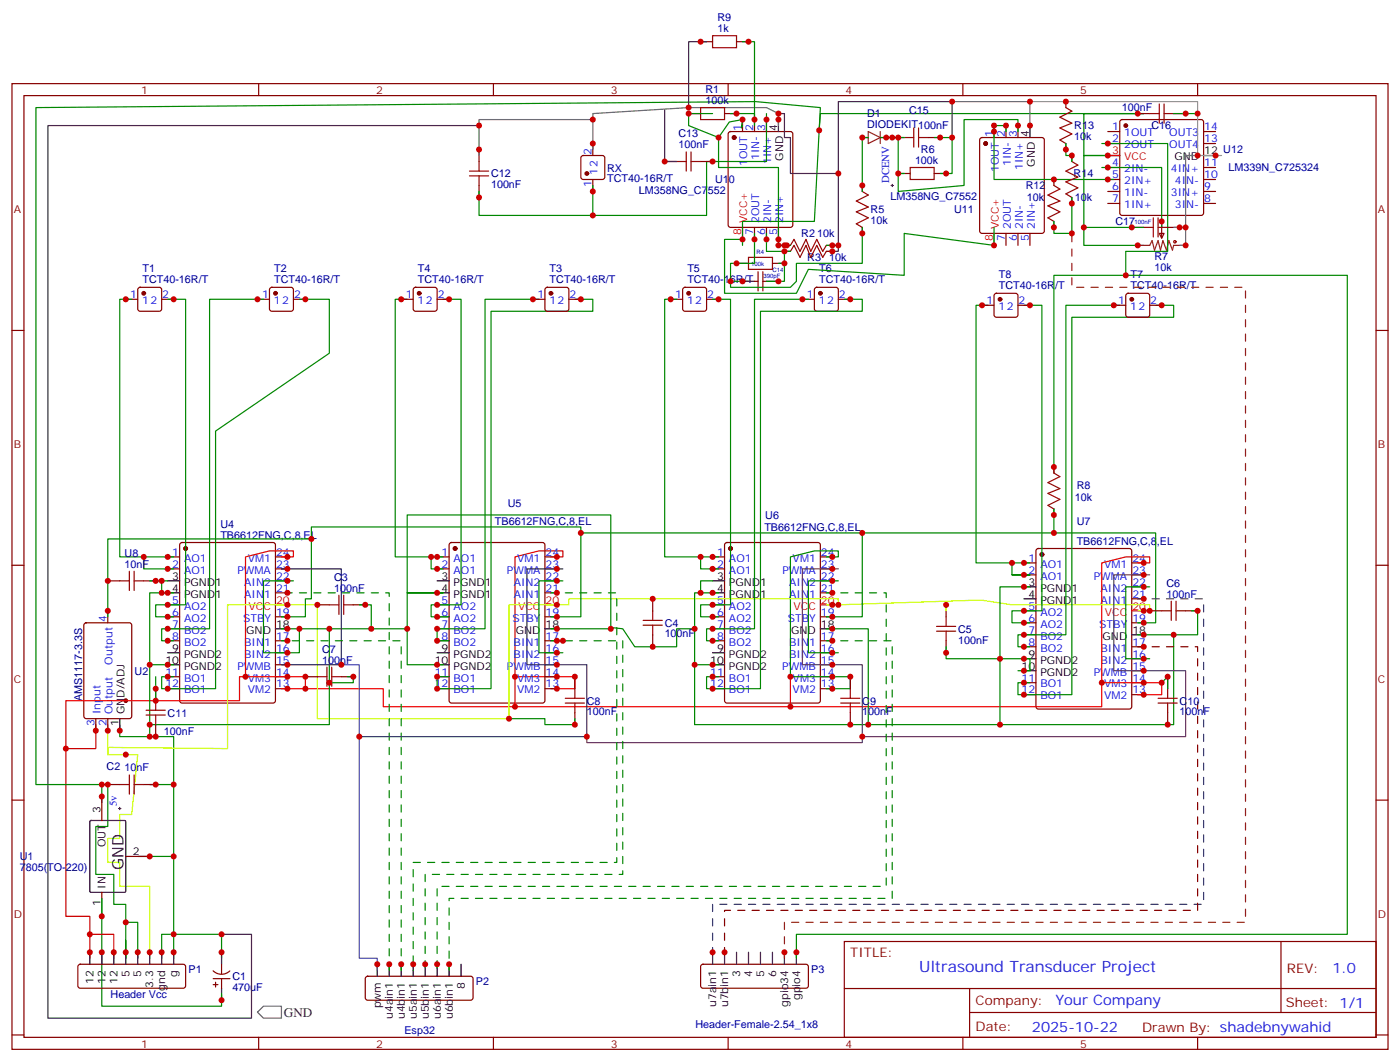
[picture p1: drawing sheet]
<svg xmlns="http://www.w3.org/2000/svg" width="412mm" height="313mm" viewBox="0 0 412 313" stroke-linecap="round" stroke-linejoin="round" font-family="sans-serif">
<g fill="none" stroke="#870000" stroke-width=".35">
<path d="M206.4 12.3h3.5M217 12.3h3.5M3.5 24.6h405.4v284.4h-405.4zM7.1 28.2h398.2v277.2h-398.2zM76.2 24.6v3.6M145.3 24.6v3.6M202.8 33.4h3.6M213.4 33.4h3.6M214.5 24.6v3.6M214.7 38.9l.5-.2h17.6l.7 .5v27.1l-.4 .6-17.9 .1-.7-.5v-27.1zM218.7 35.2v3.5M222.2 35.2v3.5"/>
<path d="M225.8 35.2v3.5M283.6 24.6v3.6M352.8 24.6v3.6M141.1 44v3.6M141.1 54.6v3.5M171.3 46l.5-.2h5.6l.5 .2 .3 .5v5.6l-.3 .5-.5 .2h-5.6l-.5-.2-.2-.5v-5.6zM174.6 42.3v3.5M174.6 52.8v3.6M195.8 47.6h3.5M206.4 47.6h3.5M254 54.6v1.8M217 77.5h3.5"/>
<path d="M222.2 67v3.5M225.8 67v3.5M227.5 77.5h3.6M229.3 67v3.5M231.1 72.2h1.7M231.1 74h1.7M243.4 72.2h1.8M243.4 74h1.8M254 67v1.7M3.5 97.3h3.6M37 88.1h3.6M40.8 84.8l.5-.2h5.6l.5 .2 .2 .5v5.6l-.2 .5-.5 .3h-5.6l-.5-.3-.2-.5v-5.6z"/>
<path d="M47.6 88.1h3.6M75.8 88.1h3.6M79.6 84.8l.5-.2h5.6l.5 .2 .2 .5v5.6l-.2 .5-.5 .3h-5.6l-.5-.3-.2-.5v-5.6zM86.4 88.1h3.6M118.2 88.1h3.5M121.9 84.8l.5-.2h5.7l.5 .2 .2 .5v5.6l-.3 .5-.4 .3h-5.7l-.5-.3-.2-.5v-5.6zM128.8 88.1h3.5M157 88.1h3.5M160.7 84.8l.5-.2h5.7l.5 .2 .2 .5v5.6l-.3 .5-.4 .3h-5.7l-.5-.3-.2-.5v-5.6zM167.6 88.1h3.5M197.6 88.1h3.5M201.3 84.8l.5-.2h5.6l.5 .2 .2 .5v5.6l-.2 .5-.5 .3h-5.6l-.5-.3-.2-.5v-5.6z"/>
<path d="M208.1 88.1h3.6M222.2 82.8h1.1M223.3 80v5.7M224.7 80v5.7M224.7 82.8h1.1M236.4 88.1h3.5M240.1 84.8l.5-.2h5.6l.5 .2 .2 .5v5.6l-.2 .5-.5 .3h-5.6l-.5-.3-.2-.5v-5.6zM246.9 88.1h3.6M289.3 89.9h3.5M293 86.6l.5-.2h5.7l.5 .2 .2 .5v5.6l-.3 .5-.4 .2h-5.7l-.5-.2-.2-.5v-5.6zM299.9 89.9h3.5M328.1 89.9h3.5"/>
<path d="M331.8 86.6l.5-.2h5.7l.5 .2 .2 .5v5.6l-.3 .5-.4 .2h-5.7l-.5-.2-.2-.5v-5.6zM338.7 89.9h3.5M405.3 97.3h3.6M53.2 159.9l.4-.2h26.8l.7 .5v46.1l-.4 .7h-27.1l-.6-.5-.1-46.1zM132.5 159.9l.5-.2h26.8l.7 .5v46.1l-.4 .7h-27.1l-.7-.5v-46.1zM213.7 159.9l.4-.2h26.8l.7 .5 .1 46.1-.5 .7h-27.1l-.6-.5-.1-46.1zM3.5 166.4h3.6M31.7 171h3.6M31.7 179.8v3.6M42.3 171h3.6M49.4 164h3.5M49.4 167.5h3.5"/>
<path d="M49.4 178.1h3.5M81.1 164h3.6M81.1 167.5h3.6M81.1 174.6h3.6M81.1 171h3.6M93.5 178.1h3.5M104.1 178.1h3.5M128.8 164h3.5M128.8 167.5h3.5M128.8 178.1h3.5M160.5 164h3.5M160.5 167.5h3.5"/>
<path d="M160.5 174.6h3.5M160.5 171h3.5M192.3 176.3v3.5M209.9 164h3.5M209.9 167.5h3.5M209.9 178.1h3.5M241.7 164h3.5M241.7 167.5h3.5M241.7 174.6h3.5M241.7 171h3.5M278.7 178.1v3.5M301.6 165.7h3.6"/>
<path d="M301.6 169.3h3.6M301.6 179.8h3.6M305.4 161.7l.5-.2h26.8l.6 .4 .1 46.2-.5 .6-27 .1-.7-.5v-46.1zM333.4 165.7h3.5M333.4 169.3h3.5M333.4 176.3h3.5M333.4 172.8h3.5M338.7 179.8h3.5M349.2 179.8h3.6M405.3 166.4h3.6M24.9 183.6l.5-.2h12.7l.7 .4v27.1l-.5 .6-12.9 .1-.7-.5v-27zM49.4 181.6h3.5"/>
<path d="M49.4 185.1h3.5M49.4 188.7h3.5M49.4 199.2h3.5M81.1 181.6h3.6M81.1 188.7h3.6M81.1 199.2h3.6M81.1 195.7h3.6M81.1 192.2h3.6M90 199.2h3.5M100.5 199.2h3.6M128.8 181.6h3.5M128.8 185.1h3.5"/>
<path d="M128.8 188.7h3.5M128.8 199.2h3.5M160.5 181.6h3.5M160.5 188.7h3.5M160.5 199.2h3.5M160.5 195.7h3.5M160.5 192.2h3.5M169.3 199.2v3.6M192.3 186.9v3.5M209.9 181.6h3.5M209.9 185.1h3.5M209.9 188.7h3.5"/>
<path d="M209.9 199.2h3.5M241.7 181.6h3.5M241.7 188.7h3.5M241.7 199.2h3.5M241.7 195.7h3.5M241.7 192.2h3.5M250.5 199.2v3.6M278.7 188.7v3.5M301.6 183.4h3.6M301.6 186.9h3.6M301.6 190.4h3.6M333.4 183.4h3.5"/>
<path d="M333.4 190.4h3.5M333.4 197.5h3.5M333.4 194h3.5M344 199.2v3.6M28.2 211.6v3.5M31.7 211.6v3.5M45.9 202.8v3.5M45.9 213.4v3.5M49.4 202.8h3.5M81.1 202.8h3.6M128.8 202.8h3.5M160.5 202.8h3.5"/>
<path d="M169.3 209.8v3.6M209.9 202.8h3.5M241.7 202.8h3.5M250.5 209.8v3.6M301.6 201h3.6M301.6 204.5h3.6M333.4 201h3.5M333.4 204.5h3.5M344 209.8v3.6M3.5 235.6h3.6M30 234.5v7.1M31.7 231h3.6"/>
<path d="M42.3 231h3.6M405.3 235.6h3.6M37 252.2h7.1M30 262.7v7.1M248.7 277.2h156.6v28.2h-156.6zM377.3 277.2v20.9M23.2 284.1l.4-.2h30.4l.5 .2 .2 .5v5.7l-.3 .5-.4 .2h-30.4l-.5-.3-.2-.4v-5.7zM62.8 285.8a3.5 3.5 0 0 0 4.9 .1M62.8 288.1h4.9M62.8 289.9h1.4M63.5 289.2v1.4M65.3 283.9v2.8"/>
<path d="M65.3 288.1v2.9M107.8 287.6l.5-.2h30.3l.5 .2 .2 .5v5.7l-.2 .5-.5 .2h-30.3l-.5-.2-.2-.5v-5.7zM206.6 284.1l.5-.2h30.3l.5 .2 .2 .5v5.7l-.2 .5-.5 .2h-30.3l-.5-.3-.2-.4v-5.7zM248.7 291.1h156.5M285.6 298.1h119.6M285.6 291.1v14.1M3.5 304.7h3.6M76.2 305.4v3.6M145.3 305.4v3.6M214.5 305.4v3.6M283.6 305.4v3.6M352.8 305.4v3.6"/>
<path d="M405.3 304.7h3.6"/>
</g>
<g fill="none" stroke="#000" stroke-width=".35">
<path d="M229.3 35.2v3.5M218.7 82.8h3.5M225.8 82.8h3.5M49.4 171h3.5M49.4 174.6h3.5M128.8 171h3.5M128.8 174.6h3.5M209.9 171h3.5M209.9 174.6h3.5M301.6 172.8h3.6M301.6 176.3h3.6M49.4 192.2h3.5"/>
<path d="M49.4 195.7h3.5M81.1 185.1h3.6M128.8 192.2h3.5M128.8 195.7h3.5M160.5 185.1h3.5M209.9 192.2h3.5M209.9 195.7h3.5M241.7 185.1h3.5M301.6 194h3.6M301.6 197.5h3.6M333.4 186.9h3.5M35.3 211.6v3.5"/>
<path d="M26.5 241.8l.3-.2h9.9l.3 .2v20.6l-.1 .3h-10.1l-.3-.1zM26.5 280.4v3.5M30 280.4v3.5M33.5 280.4v3.5M37 280.4v3.5M40.6 280.4v3.5M44.1 280.4v3.5M47.6 280.4v3.5M51.2 280.4v3.5M65.3 280.4v3.5M65.3 291v3.5M111.1 283.9v3.5"/>
<path d="M114.7 283.9v3.5M118.2 283.9v3.5M121.7 283.9v3.5M125.2 283.9v3.5M128.8 283.9v3.5M132.3 283.9v3.5M135.8 283.9v3.5M209.9 280.4v3.5M213.4 280.4v3.5M217 280.4v3.5M220.5 280.4v3.5M224 280.4v3.5"/>
<path d="M227.5 280.4v3.5M231.1 280.4v3.5M234.6 280.4v3.5"/>
</g>
<g fill="#870000" stroke="#870000" stroke-width=".35">
<circle cx="54.7" cy="161.5" r=".53"/>
<circle cx="37" cy="206.3" r=".53"/>
<circle cx="134.1" cy="161.5" r=".53"/>
<circle cx="215.2" cy="161.5" r=".53"/>
<circle cx="306.9" cy="163.3" r=".53"/>
<circle cx="42.3" cy="86.4" r=".53"/>
<circle cx="81.1" cy="86.4" r=".53"/>
<circle cx="162.3" cy="86.4" r=".53"/>
<circle cx="123.5" cy="86.4" r=".53"/>
<circle cx="202.8" cy="86.4" r=".53"/>
<circle cx="241.7" cy="86.4" r=".53"/>
<circle cx="333.4" cy="88.1" r=".53"/>
<circle cx="294.6" cy="88.1" r=".53"/>
<circle cx="172.9" cy="51.1" r=".53"/>
<circle cx="216.3" cy="40.5" r=".53"/>
</g>
<path d="M218.7 67v3.5M81.1 178.1h3.6M82.9 164h3.5v-1.8h-7l-7.1 1.8v35.2h17.7v3.6h-7.1M160.5 178.1h3.5M162.3 164h3.5v-1.8h-7.1l-7 1.8v35.2h17.6v3.6h-7M241.7 178.1h3.5M333.4 179.8h3.5M335.1 165.7h3.6v-1.7h-7.1l-7 1.7v35.3h17.6v3.5h-7.1M72.3 199.2h-1.7v7.1h-51.2v14.1M151.7 199.2v8.9h-38.8v-5.3h-22.9M232.8 199.2v8.9h-81.1M324.6 201v7.1h-91.8" fill="none" stroke="#f00" stroke-width=".35"/>
<path d="M243.4 178.1h3.5v-1.8h-79.3v1.8h-17.7v33.5h-56.4v-33.5h-26.5v42.3l-35.3-.3v2.1h5.3M246.9 178.1l42-1.4 9.2 1.4h40.6v1.7h-3.6M278.7 177v2.8M31.7 213.4v8.8h8.9l-1.8 17.6h-3.5v7.1h-3.6v7h3.6v7.1h8.8v21.2" fill="none" stroke="#cf0" stroke-width=".35"/>
<g fill="none" stroke="#008700" stroke-width=".35">
<path d="M209.9 33.4h-7.1v3.6l8.9 3.5 3.1-4.6 3.9-.7-.3 2.5 .3-.7M215.2 33.4h7v1.8M225.8 33.4v14.2h-17.7v15.8h-33.5M241.3 38.4l.4-5h95.2h-17.6v12.4h10.5h-10.5v26.4h17.6M174.6 54.6v8.8h-33.5v-7M211.7 40.5v8.8h17.6v22.9h2.5M218.7 72.2v-7h21.2l1.8-33.5-19.1-1.8-212 1.8v199.3h19.4M222.2 68.7v8.8h-7v5.3h5.3M225.8 68.7v5.3h7M229.3 72.2h3.5M231.1 74v3.5h-1.8M231.1 77.5v5.3h-5.3"/>
<path d="M243.4 72.2h3.5M254 67v10.5h-19.4v5.3l-1.8 1.8h-17.6v-1.8M38.8 88.1h-3.5v75.9h7M49.4 88.1h5.3v90h-8.8v3.5h5.3M77.6 88.1h-15.9v97h-14.1v3.6h3.6M88.2 88.1h8.8v15.9l-33.5 22.9v75.9h-15.9v-3.6h3.6M119.9 88.1h-3.5v75.9h14.1M130.5 88.1h5.3v90h-8.8v3.5h5.3M158.7 88.1h-15.8v97h-14.1v3.6h3.5M169.3 88.1h5.3v3.6h-30v111.1h-15.8v-3.6h3.5M199.3 88.1h-3.5v75.9h15.9M209.9 88.1h5.3v90h-8.8v3.5h5.3"/>
<path d="M238.1 88.1h-15.9v97h-14.1v3.6h3.6M248.7 88.1h5.3v3.6h-30v111.1h-15.9v-3.6h3.6M291 89.9h-3.5v75.8h15.9M301.6 89.9h5.3v89.9h-8.8v3.6h5.3M329.8 89.9h-15.8v97h-14.1v3.5h3.5M340.4 89.9h5.3v3.5h-30v111.1h-15.8v-3.5h3.5M91.7 158.7v-3.5h79.4v26.4h-8.8M171.1 156.9h82.9v24.7h-10.6M254 156.9h86.4v26.5h-5.3M44.1 171h5.3M47.6 171v3.6M51.2 174.6h-7.1v21.1h7.1"/>
<path d="M51.2 164h-8.9v3.5h8.9M86.4 171h-8.8v21.2h10.6v-7.1M105.8 178.1h3.6v7M127 164v3.5h3.5M165.8 171h-7.1v21.2h7.1M206.4 164v3.5h5.3M209.9 171h-3.5v3.6M211.7 174.6h-7.1v21.1h7.1M243.4 164h3.5v-1.8h-7l-7.1 1.8v35.2h17.7v3.6h-7.1M246.9 171h-8.8v21.2h8.8M298.1 165.7v3.6h5.3h-5.3M303.4 172.8h-8.8v21.2h8.8v3.5h-3.5"/>
<path d="M338.7 172.8h-7.1v21.2h7.1M351 179.8h1.8v7.1h-7.1M31.7 181.6v-22.9h60v17.6h-1.7v5.3h-7.1M45.9 199.2v7.1M82.9 185.1h14.1v28.3h-52.9v-17.7M97 185.1h22.9M102.3 199.2h1.8v1.8h-7.1M162.3 185.1h17.6v-33.5h-60v23h10.6h-10.6v21.1h10.6M164 188.7h1.8M179.9 185.1l.4-.3 3.1 .3 3.6 5.3h12.3v-5.3h5.3M243.4 185.1h12.4v28.3h-51.2v-17.7M278.7 190.4v3.6h15.9v19.4"/>
<path d="M335.1 186.9h10.6v26.5h-89.9M35.3 213.4v3.5h15.9v14.1M44.1 213.4v3.5M149.9 211.6h10.6v1.8h8.8v-1.8M342.2 201l1.8-1.8v3.6M30 236.3v-5.3h1.7v12.3h-3.5v14.2h5.3v8.8h3.5v5.3M44.1 231h7.1v21.2M40.6 252.2h10.6v22.9h-3.6v7.1M30 264.5v31.8h35.3v-3.6M37 276.9v5.3v-10.6h3.6v10.6M51.2 282.2v-7.1h14.1v7.1"/>
</g>
<path d="M28.2 213.4v7h-8.8v49.4h7.1v5.3M26.5 282.2v-7.1h7v7.1" fill="none" stroke="#c00" stroke-width=".35"/>
<g fill="none" stroke="#a10000" stroke-width=".35">
<path d="M209.9 10.5h7.1v3.5h-7.1zM206.4 31.7h7v3.5h-7zM138.3 51.8h5.6M138.3 50.4h5.6M141.1 47.6v2.8M141.1 51.8v2.8M199.3 47.6h2.8M202.1 44.7v5.7M203.6 44.7v5.7M203.6 47.6h2.8M254 56.4l1.8 1-3.6 1.8 3.6 1.8-3.6 1.4 3.6 1.7-3.6 1.8 1.8 1.1M220.5 75.8h7v3.5h-7z"/>
<path d="M232.8 72.2l1.1-1.7 1.8 3.5 1.7-3.5 1.4 3.5 1.8-3.5 1.8 3.5 1-1.8M232.8 74l1.1-1.8 1.8 3.6 1.7-3.6 1.4 3.6 1.8-3.6 1.8 3.6 1-1.8M35.3 171h2.8M38.1 168.2v5.6M39.5 168.2v5.6M39.5 171h2.8M97 178.1h2.8M99.8 175.3v5.6M101.2 178.1h2.9M101.2 175.3v5.6M192.3 179.8v2.9M342.2 179.8h2.8"/>
<path d="M345 177v5.7M346.4 179.8h2.8M346.4 177v5.7M93.5 199.2h2.8M96.3 196.4v5.7M97.7 196.4v5.7M97.7 199.2h2.8M189.4 184.1h5.7M189.4 182.7h5.7M192.3 184.1v2.8M275.9 185.8h5.6M275.9 184.4h5.6"/>
<path d="M278.7 181.6v2.8M278.7 185.8v2.9M43 210.5h5.7M43 209.1h5.7M45.9 206.3v2.8M45.9 210.5v2.9M166.5 207h5.7M166.5 205.6h5.7M169.3 202.8v2.8M169.3 207v2.8M247.6 207h5.7M247.6 205.6h5.7"/>
<path d="M250.5 202.8v2.8M250.5 207v2.8M341.1 207h5.7M341.1 205.6h5.7M344 202.8v2.8M344 207v2.8M35.3 231h2.8M38.1 228.2v5.6M39.5 228.2v5.6M39.5 231h2.8"/>
</g>
<path d="M34.9 238.1h.7M35.3 237.7v.7" fill="none" stroke="#000" stroke-width=".29"/>
<path d="M82.9 167.5h17.6v28.2h-17.6" fill="none" stroke="#306" stroke-width=".35"/>
<path d="M100.5 195.7h5.3v86.5h5.3v3.5" fill="none" stroke="#639" stroke-width=".35"/>
<path d="M162.3 174.6h19.4v79.3h-60v31.8M243.4 174.6h17.7v86.4h-132.3v24.7M162.3 188.7h21.1v68.8h-58.2v28.2M243.4 188.7h19.4v75.8h-130.5v21.2M114.7 285.7v-111.1h-31.8M118.2 285.7v-97h-35.3" fill="none" stroke="#008700" stroke-width=".35" stroke-dasharray="2.1 2.1"/>
<path d="M165.8 167.5h-10.6v28.2h17.7v21.2h-67.1" fill="none" stroke="#336" stroke-width=".35"/>
<path d="M246.9 167.5h-10.5v28.2h17.6v23h-81.1v-1.8M338.7 169.3h-10.6v28.2h21.1v19.4h-95.2" fill="none" stroke="#636" stroke-width=".35"/>
<path d="M335.1 176.3h19.4v90h-144.6v15.9" fill="none" stroke="#336" stroke-width=".35" stroke-dasharray="2.1 2.1"/>
<path d="M335.1 190.4h17.7v77.6h-139.4v14.2" fill="none" stroke="#600" stroke-width=".35" stroke-dasharray="2.1 2.1"/>
<path d="M174.6 35.2v-1.8l28.2-1.7h23l3.5 1.7v3.6M174.6 44v-8.8h-33.5v10.6" fill="none" stroke="#666" stroke-width=".35"/>
<path d="M141.1 37h-127v262.8h60v-24.7h-8.8M229.3 33.4h1.8v7.1h1.7v10.6h14.1v22.9h-3.5" fill="none" stroke="#333" stroke-width=".35"/>
<path d="M255.8 38.7l3.5 1.8-3.5 1.8zM259.3 38.7v3.6M254 40.5h1.8M259.3 40.5h1.8" fill="none" stroke="#8c2424" stroke-width=".35"/>
<g fill="#8c2424">
<circle cx="254" cy="40.5" r=".18"/>
<circle cx="261.1" cy="40.5" r=".18"/>
</g>
<g fill="none" stroke="#008700" stroke-width=".35">
<path d="M218.7 12.3h3.5v24.7M292.8 38.7v-1.7h3.5v1.7M292.8 37v15.8h35.3M299.9 38.7v-3.5h-15.9v19.4l-19.4 1.8v-5.3M345.7 33.4h7.1M255.8 40.5h-1.8v15.9M259.3 40.5h7M264.6 40.5v10.6h1.7M275.2 40.5h5.3v10.6h-3.6M314 42.3v3.5h1.7v1.8M315.7 58.1v10.6h-5.3v-3.5M324.6 49.3h17.6v17.7"/>
<path d="M324.6 42.3h19.4v31.7h-12.4v7.1h-21.2v58.2M292.8 67v5.2l-26.5-3.5v12.4l-28.2-1.8-3.5 7.1h-21.2v-15.9h5.3M319.3 67h17.6M331.6 81.1h65.3v194h-162.3v7.1M310.4 149.9v7"/>
</g>
<g fill="none" stroke="#a10000" stroke-width=".35">
<path d="M269.2 37.7v5.6M270.6 37.7v5.6M314 31.7l1.7 1-3.5 1.8 3.5 1.8-3.5 1.4 3.5 1.7-3.5 1.8 1.8 1.1M338.7 33.4h2.8M341.5 30.6v5.7M342.9 33.4h2.8M342.9 30.6v5.7M266.3 40.5h2.9M268.1 49.3h7.1v3.5h-7.1zM270.6 40.5h2.8M310.4 54.6l1.8 1.1-3.5 1.7 3.5 1.8-3.5 1.4 3.5 1.8-3.5 1.7 1.7 1.1M315.7 47.6l1.8 1-3.5 1.8 3.5 1.7-3.5 1.5 3.5 1.7-3.5 1.8 1.7 1"/>
<path d="M336.9 67h2.8M339.7 64.1v5.7M341.1 67h2.9M341.1 64.1v5.7M310.4 139.3l1.8 1-3.5 1.8 3.5 1.8-3.5 1.4 3.5 1.7-3.5 1.8 1.7 1.1"/>
<circle cx="346.1" cy="71.2" r=".35"/>
</g>
<g fill="none" stroke="#870000" stroke-width=".35">
<path d="M292.8 37v3.5M296.3 37v3.5M299.9 37v3.5M314 29.9v1.8M326.3 38.7h3.5M330.1 35.4l.5-.2h23.2l.5 .2 .2 .5v26.8l-.2 .5-.5 .2h-23.2l-.5-.2-.3-.5v-26.8zM335.1 33.4h3.6M345.7 33.4h3.5M354.5 38.7h3.6M262.8 40.5h3.5M264.6 51.1h3.5M273.4 40.5h3.5"/>
<path d="M275.2 51.1h3.5M288.8 40.7l.5-.2h17.6l.7 .4v27.1l-.4 .7h-17.9l-.7-.4v-27.1zM310.4 52.8v1.8M314 42.3v1.7M315.7 45.8v1.8M315.7 58.1v1.8M326.3 42.3h3.5M326.3 49.3h3.5M326.3 52.8h3.5M326.3 56.4h3.5M326.3 59.9h3.5M354.5 42.3h3.6"/>
<path d="M354.5 49.3h3.6M354.5 52.8h3.6M354.5 56.4h3.6M354.5 59.9h3.6M296.3 68.7v3.5M299.9 68.7v3.5M303.4 68.7v3.5M310.4 65.2v1.8M333.4 67h3.5M341.5 68.7h1.4l-.7 1.4zM342.2 65.2v4.9M344 67h3.5"/>
<path d="M310.4 137.5v1.8M310.4 149.9v1.7"/>
</g>
<path d="M208.1 12.3h-5.3v19.4M195.8 32.4v15.2h3.5M280.5 40.5v-10.6h-33.6v21.2" fill="none" stroke="#333" stroke-width=".35"/>
<path d="M262.5 54.6h.7M262.8 54.3v.7" fill="none" stroke="#000" stroke-width=".29"/>
<g fill="#870000" stroke="#870000" stroke-width=".35">
<circle cx="290.3" cy="42.3" r=".53"/>
<circle cx="331.6" cy="37" r=".53"/>
</g>
<path d="M303.4 37v3.5M354.5 45.8h3.6" fill="none" stroke="#000" stroke-width=".35"/>
<path d="M326.3 45.8h3.5M292.8 68.7v3.5" fill="none" stroke="#f00" stroke-width=".35"/>
<path d="M280.5 29.9h22.9v8.8M352.8 45.8h-3.6v26.4h-1.7M345.7 67h3.5M77.6 296.3h5.3v3.5h-5.3l-1.8-1.8z" fill="none" stroke="#666" stroke-width=".35"/>
<path d="M303.4 29.9h49.4v15.9h7" fill="none" stroke="#999" stroke-width=".35"/>
<path d="M335.1 72.2h3.6l.7-1.4 .7 2.9 1-2.9 .7 2.9 .7-2.9 1.1 2.9 .7-2.9 1.1 2.9 .3-1.5h3.5" fill="none" stroke="#8c2424" stroke-width=".35"/>
<path d="M231.1 282.2v-10.6h135.8v-187h-51.2v-15.9" fill="none" stroke="#930" stroke-width=".35" stroke-dasharray="2.1 2.1"/>
<g fill="#c00">
<circle cx="44.1" cy="280.4" r=".88"/>
<circle cx="31.8" cy="215.1" r=".88"/>
<circle cx="35.3" cy="215.1" r=".88"/>
<circle cx="51.2" cy="231" r=".88"/>
<circle cx="28.2" cy="215.1" r=".88"/>
<circle cx="26.5" cy="275.1" r=".88"/>
<circle cx="45.9" cy="231" r=".88"/>
<circle cx="51.2" cy="252.2" r=".88"/>
<circle cx="31.8" cy="231" r=".88"/>
<circle cx="30" cy="234.5" r=".88"/>
<circle cx="37" cy="271.6" r=".88"/>
<circle cx="37" cy="280.4" r=".88"/>
<circle cx="40.6" cy="280.4" r=".88"/>
<circle cx="44.1" cy="252.2" r=".88"/>
<circle cx="30" cy="269.8" r=".88"/>
<circle cx="47.6" cy="280.4" r=".88"/>
<circle cx="51.2" cy="275.1" r=".88"/>
<circle cx="65.3" cy="294.5" r=".88"/>
<circle cx="65.3" cy="280.4" r=".88"/>
<circle cx="51.2" cy="280.4" r=".88"/>
<circle cx="30" cy="280.4" r=".88"/>
<circle cx="26.5" cy="280.4" r=".88"/>
<circle cx="33.5" cy="280.4" r=".88"/>
<circle cx="19.4" cy="220.4" r=".88"/>
<circle cx="72.3" cy="199.2" r=".88"/>
<circle cx="164" cy="202.8" r=".88"/>
<circle cx="164" cy="164" r=".88"/>
<circle cx="164" cy="199.2" r=".88"/>
<circle cx="245.2" cy="199.2" r=".88"/>
<circle cx="245.2" cy="164" r=".88"/>
<circle cx="245.2" cy="202.8" r=".88"/>
<circle cx="336.9" cy="201" r=".88"/>
<circle cx="336.9" cy="165.7" r=".88"/>
<circle cx="336.9" cy="204.5" r=".88"/>
<circle cx="90" cy="202.8" r=".88"/>
<circle cx="151.7" cy="199.2" r=".88"/>
<circle cx="232.8" cy="199.2" r=".88"/>
<circle cx="151.7" cy="208.1" r=".88"/>
<circle cx="324.6" cy="201" r=".88"/>
<circle cx="232.8" cy="208.1" r=".88"/>
<circle cx="37" cy="222.2" r=".88"/>
<circle cx="164" cy="178.1" r=".88"/>
<circle cx="245.2" cy="178.1" r=".88"/>
<circle cx="246.9" cy="178.1" r=".88"/>
<circle cx="336.9" cy="179.8" r=".88"/>
<circle cx="84.7" cy="164" r=".88"/>
<circle cx="84.7" cy="178.1" r=".88"/>
<circle cx="84.7" cy="199.2" r=".88"/>
<circle cx="84.7" cy="202.8" r=".88"/>
<circle cx="84.7" cy="181.6" r=".88"/>
<circle cx="31.8" cy="179.8" r=".88"/>
<circle cx="91.7" cy="158.7" r=".88"/>
<circle cx="164" cy="181.6" r=".88"/>
<circle cx="171.1" cy="156.9" r=".88"/>
<circle cx="245.2" cy="181.6" r=".88"/>
<circle cx="254" cy="156.9" r=".88"/>
<circle cx="336.9" cy="183.4" r=".88"/>
<circle cx="128.8" cy="174.6" r=".88"/>
<circle cx="128.8" cy="195.7" r=".88"/>
<circle cx="209.9" cy="174.6" r=".88"/>
<circle cx="209.9" cy="195.7" r=".88"/>
<circle cx="204.6" cy="195.7" r=".88"/>
<circle cx="245.2" cy="185.1" r=".88"/>
<circle cx="49.4" cy="195.7" r=".88"/>
<circle cx="49.4" cy="174.6" r=".88"/>
<circle cx="44.1" cy="195.7" r=".88"/>
<circle cx="84.7" cy="185.1" r=".88"/>
<circle cx="44.1" cy="216.9" r=".88"/>
<circle cx="44.1" cy="213.4" r=".88"/>
<circle cx="119.9" cy="185.1" r=".88"/>
<circle cx="97" cy="185.1" r=".88"/>
<circle cx="164" cy="185.1" r=".88"/>
<circle cx="179.9" cy="185.1" r=".88"/>
<circle cx="204.6" cy="185.1" r=".88"/>
<circle cx="255.8" cy="213.4" r=".88"/>
<circle cx="336.9" cy="186.9" r=".88"/>
<circle cx="301.6" cy="194" r=".88"/>
<circle cx="301.6" cy="172.8" r=".88"/>
<circle cx="294.6" cy="213.4" r=".88"/>
<circle cx="294.6" cy="194" r=".88"/>
<circle cx="301.6" cy="197.5" r=".88"/>
<circle cx="84.7" cy="195.7" r=".88"/>
<circle cx="84.7" cy="167.5" r=".88"/>
<circle cx="100.5" cy="195.7" r=".88"/>
<circle cx="111.1" cy="283.9" r=".88"/>
<circle cx="88.2" cy="185.1" r=".88"/>
<circle cx="84.7" cy="171" r=".88"/>
<circle cx="84.7" cy="192.2" r=".88"/>
<circle cx="164" cy="192.2" r=".88"/>
<circle cx="245.2" cy="192.2" r=".88"/>
<circle cx="245.2" cy="171" r=".88"/>
<circle cx="336.9" cy="194" r=".88"/>
<circle cx="336.9" cy="172.8" r=".88"/>
<circle cx="114.7" cy="283.9" r=".88"/>
<circle cx="84.7" cy="174.6" r=".88"/>
<circle cx="118.2" cy="283.9" r=".88"/>
<circle cx="84.7" cy="188.7" r=".88"/>
<circle cx="49.4" cy="164" r=".88"/>
<circle cx="49.4" cy="167.5" r=".88"/>
<circle cx="42.3" cy="164" r=".88"/>
<circle cx="49.4" cy="181.6" r=".88"/>
<circle cx="49.4" cy="178.1" r=".88"/>
<circle cx="49.4" cy="185.1" r=".88"/>
<circle cx="49.4" cy="188.7" r=".88"/>
<circle cx="75.8" cy="88.1" r=".88"/>
<circle cx="49.4" cy="199.2" r=".88"/>
<circle cx="49.4" cy="202.8" r=".88"/>
<circle cx="90" cy="88.1" r=".88"/>
<circle cx="171.1" cy="88.1" r=".88"/>
<circle cx="157" cy="88.1" r=".88"/>
<circle cx="132.3" cy="88.1" r=".88"/>
<circle cx="118.2" cy="88.1" r=".88"/>
<circle cx="128.8" cy="199.2" r=".88"/>
<circle cx="128.8" cy="202.8" r=".88"/>
<circle cx="128.8" cy="185.1" r=".88"/>
<circle cx="128.8" cy="188.7" r=".88"/>
<circle cx="128.8" cy="178.1" r=".88"/>
<circle cx="128.8" cy="181.6" r=".88"/>
<circle cx="128.8" cy="164" r=".88"/>
<circle cx="127" cy="164" r=".88"/>
<circle cx="128.8" cy="167.5" r=".88"/>
<circle cx="197.6" cy="88.1" r=".88"/>
<circle cx="211.7" cy="88.1" r=".88"/>
<circle cx="236.4" cy="88.1" r=".88"/>
<circle cx="250.5" cy="88.1" r=".88"/>
<circle cx="209.9" cy="178.1" r=".88"/>
<circle cx="209.9" cy="181.6" r=".88"/>
<circle cx="209.9" cy="185.1" r=".88"/>
<circle cx="209.9" cy="188.7" r=".88"/>
<circle cx="209.9" cy="199.2" r=".88"/>
<circle cx="209.9" cy="202.8" r=".88"/>
<circle cx="209.9" cy="164" r=".88"/>
<circle cx="206.4" cy="164" r=".88"/>
<circle cx="209.9" cy="167.5" r=".88"/>
<circle cx="206.4" cy="174.6" r=".88"/>
<circle cx="342.2" cy="89.9" r=".88"/>
<circle cx="328.1" cy="89.9" r=".88"/>
<circle cx="303.4" cy="89.9" r=".88"/>
<circle cx="289.3" cy="89.9" r=".88"/>
<circle cx="301.6" cy="201" r=".88"/>
<circle cx="301.6" cy="204.5" r=".88"/>
<circle cx="301.6" cy="186.9" r=".88"/>
<circle cx="301.6" cy="190.4" r=".88"/>
<circle cx="301.6" cy="179.8" r=".88"/>
<circle cx="301.6" cy="183.4" r=".88"/>
<circle cx="301.6" cy="165.7" r=".88"/>
<circle cx="298.1" cy="165.7" r=".88"/>
<circle cx="301.6" cy="169.3" r=".88"/>
<circle cx="164" cy="167.5" r=".88"/>
<circle cx="164" cy="195.7" r=".88"/>
<circle cx="245.2" cy="195.7" r=".88"/>
<circle cx="245.2" cy="167.5" r=".88"/>
<circle cx="336.9" cy="197.5" r=".88"/>
<circle cx="336.9" cy="169.3" r=".88"/>
<circle cx="105.8" cy="216.9" r=".88"/>
<circle cx="172.9" cy="216.9" r=".88"/>
<circle cx="254" cy="216.9" r=".88"/>
<circle cx="164" cy="171" r=".88"/>
<circle cx="121.7" cy="283.9" r=".88"/>
<circle cx="164" cy="174.6" r=".88"/>
<circle cx="164" cy="188.7" r=".88"/>
<circle cx="165.8" cy="188.7" r=".88"/>
<circle cx="125.2" cy="283.9" r=".88"/>
<circle cx="128.8" cy="283.9" r=".88"/>
<circle cx="245.2" cy="174.6" r=".88"/>
<circle cx="132.3" cy="283.9" r=".88"/>
<circle cx="245.2" cy="188.7" r=".88"/>
<circle cx="209.9" cy="280.4" r=".88"/>
<circle cx="336.9" cy="176.3" r=".88"/>
<circle cx="213.4" cy="280.4" r=".88"/>
<circle cx="336.9" cy="190.4" r=".88"/>
<circle cx="93.5" cy="178.1" r=".88"/>
<circle cx="109.4" cy="185.1" r=".88"/>
<circle cx="107.6" cy="178.1" r=".88"/>
<circle cx="192.3" cy="176.3" r=".88"/>
<circle cx="192.3" cy="190.4" r=".88"/>
<circle cx="278.7" cy="192.2" r=".88"/>
<circle cx="338.7" cy="179.8" r=".88"/>
<circle cx="345.7" cy="186.9" r=".88"/>
<circle cx="352.8" cy="179.8" r=".88"/>
<circle cx="90" cy="199.2" r=".88"/>
<circle cx="97" cy="201" r=".88"/>
<circle cx="104.1" cy="199.2" r=".88"/>
<circle cx="169.3" cy="199.2" r=".88"/>
<circle cx="149.9" cy="211.6" r=".88"/>
<circle cx="169.3" cy="213.4" r=".88"/>
<circle cx="250.5" cy="213.4" r=".88"/>
<circle cx="250.5" cy="199.2" r=".88"/>
<circle cx="342.2" cy="201" r=".88"/>
<circle cx="344" cy="213.4" r=".88"/>
<circle cx="344" cy="199.2" r=".88"/>
<circle cx="31.8" cy="171" r=".88"/>
<circle cx="45.9" cy="171" r=".88"/>
<circle cx="47.6" cy="174.6" r=".88"/>
<circle cx="47.6" cy="171" r=".88"/>
<circle cx="45.9" cy="216.9" r=".88"/>
<circle cx="45.9" cy="206.3" r=".88"/>
<circle cx="45.9" cy="202.8" r=".88"/>
<circle cx="51.2" cy="88.1" r=".88"/>
<circle cx="37" cy="88.1" r=".88"/>
<circle cx="174.6" cy="42.3" r=".88"/>
<circle cx="141.1" cy="44" r=".88"/>
<circle cx="174.6" cy="56.4" r=".88"/>
<circle cx="141.1" cy="58.1" r=".88"/>
<circle cx="65.3" cy="275.1" r=".88"/>
<circle cx="141.1" cy="37" r=".88"/>
<circle cx="174.6" cy="35.2" r=".88"/>
<circle cx="30" cy="231" r=".88"/>
<circle cx="174.6" cy="63.4" r=".88"/>
<circle cx="218.7" cy="70.5" r=".88"/>
<circle cx="229.3" cy="35.2" r=".88"/>
<circle cx="222.3" cy="35.2" r=".88"/>
<circle cx="202.8" cy="33.4" r=".88"/>
<circle cx="217" cy="33.4" r=".88"/>
<circle cx="218.7" cy="35.2" r=".88"/>
<circle cx="229.3" cy="33.4" r=".88"/>
<circle cx="246.9" cy="72.2" r=".88"/>
<circle cx="245.2" cy="72.2" r=".88"/>
<circle cx="231.1" cy="72.2" r=".88"/>
<circle cx="229.3" cy="70.5" r=".88"/>
<circle cx="229.3" cy="72.2" r=".88"/>
<circle cx="211.7" cy="40.5" r=".88"/>
<circle cx="231.8" cy="72.2" r=".88"/>
<circle cx="245.2" cy="74" r=".88"/>
<circle cx="225.8" cy="70.5" r=".88"/>
<circle cx="231.1" cy="74" r=".88"/>
<circle cx="231.1" cy="77.5" r=".88"/>
<circle cx="222.3" cy="70.5" r=".88"/>
<circle cx="217" cy="77.5" r=".88"/>
<circle cx="229.3" cy="82.8" r=".88"/>
<circle cx="218.7" cy="82.8" r=".88"/>
<circle cx="215.2" cy="82.8" r=".88"/>
<circle cx="254" cy="68.7" r=".88"/>
<circle cx="254" cy="54.6" r=".88"/>
<circle cx="254" cy="40.5" r=".88"/>
<circle cx="261.1" cy="40.5" r=".88"/>
<circle cx="262.8" cy="40.5" r=".88"/>
<circle cx="264.6" cy="40.5" r=".88"/>
<circle cx="264.6" cy="51.1" r=".88"/>
<circle cx="278.7" cy="51.1" r=".88"/>
<circle cx="276.9" cy="40.5" r=".88"/>
<circle cx="246.9" cy="51.1" r=".88"/>
<circle cx="280.5" cy="40.5" r=".88"/>
<circle cx="280.5" cy="29.9" r=".88"/>
<circle cx="303.4" cy="29.9" r=".88"/>
<circle cx="335.1" cy="33.4" r=".88"/>
<circle cx="352.8" cy="33.4" r=".88"/>
<circle cx="349.3" cy="33.4" r=".88"/>
<circle cx="292.8" cy="72.2" r=".88"/>
<circle cx="296.3" cy="37" r=".88"/>
<circle cx="292.8" cy="37" r=".88"/>
<circle cx="303.4" cy="37" r=".88"/>
<circle cx="299.9" cy="37" r=".88"/>
<circle cx="292.8" cy="38.7" r=".88"/>
<circle cx="342.2" cy="65.2" r=".88"/>
<circle cx="335.1" cy="72.2" r=".88"/>
<circle cx="352.8" cy="45.8" r=".88"/>
<circle cx="349.3" cy="72.2" r=".88"/>
<circle cx="358.1" cy="45.8" r=".88"/>
<circle cx="326.3" cy="52.8" r=".88"/>
<circle cx="326.3" cy="49.3" r=".88"/>
<circle cx="326.3" cy="45.8" r=".88"/>
<circle cx="326.3" cy="42.3" r=".88"/>
<circle cx="310.4" cy="156.9" r=".88"/>
<circle cx="310.4" cy="151.6" r=".88"/>
<circle cx="310.4" cy="137.5" r=".88"/>
<circle cx="331.6" cy="81.1" r=".88"/>
<circle cx="234.6" cy="280.4" r=".88"/>
<circle cx="310.4" cy="52.8" r=".88"/>
<circle cx="314" cy="29.9" r=".88"/>
<circle cx="314" cy="44" r=".88"/>
<circle cx="315.7" cy="45.8" r=".88"/>
<circle cx="310.4" cy="67" r=".88"/>
<circle cx="315.7" cy="59.9" r=".88"/>
<circle cx="315.7" cy="68.7" r=".88"/>
<circle cx="231.1" cy="280.4" r=".88"/>
<circle cx="225.8" cy="35.2" r=".88"/>
<circle cx="209.9" cy="47.6" r=".88"/>
<circle cx="195.8" cy="47.6" r=".88"/>
<circle cx="220.5" cy="12.3" r=".88"/>
<circle cx="202.8" cy="31.7" r=".88"/>
<circle cx="206.4" cy="12.3" r=".88"/>
<circle cx="241.3" cy="38.4" r=".88"/>
<circle cx="278.7" cy="178.1" r=".88"/>
<circle cx="349.3" cy="67" r=".88"/>
<circle cx="347.5" cy="67" r=".88"/>
<circle cx="319.3" cy="67" r=".88"/>
<circle cx="333.4" cy="67" r=".88"/>
</g>
<text font-size="4.6" x="36.3" y="256" transform="rotate(-90 36.3 256)">GND</text>
<text font-size="4.6" fill="#00f" x="270.8" y="286.2">Ultrasound Transducer Project</text>
<g font-size="4.2" fill="#00f">
<text x="392.5" y="286.5">1.0</text>
<text x="310.9" y="296">Your Company</text>
<text x="304" y="303.8">2025-10-22</text>
</g>
<g font-size="3.9" fill="#800">
<text x="250.5" y="281.8">TITLE:</text>
<text x="379.1" y="286.5">REV:</text>
<text x="287.4" y="296">Company:</text>
<text x="378.7" y="296.6">Sheet: 1/1</text>
<text x="287.4" y="303.7">Date:</text>
<text x="336.4" y="303.8">Drawn By: shadebnywahid</text>
</g>
<text font-size="3.9" fill="#333" x="83.6" y="299.3">GND</text>
<g font-size="3.2" fill="#000080">
<text x="211.3" y="9.5">1k</text>
<text x="211.3" y="6.3">R9</text>
<text x="207.8" y="27.5">R1</text>
<text x="207.8" y="30.6">100k</text>
<text x="255.4" y="34.5">D1</text>
<text x="267.8" y="33.4">C15</text>
<text x="330.5" y="32.8">100nF</text>
<text x="199.8" y="40.5">C13</text>
<text x="255.4" y="37.7">DIODEKIT100nF</text>
<text x="316.4" y="41.3">10k</text>
<text x="316.4" y="38.1">R13</text>
<text x="339.2" y="38.1">C16</text>
<text x="199.8" y="43.7">100nF</text>
<text x="271.3" y="45.2">R6</text>
<text x="144.6" y="52.2">C12</text>
<text x="178.9" y="53.6">TCT40-16R/T</text>
<text x="178.9" y="50.6">RX</text>
<text x="210.6" y="54">U10</text>
<text x="269.5" y="48.3">100k</text>
<text x="316.2" y="52.2">R14</text>
<text x="361.9" y="50.5">LM339N_C725324</text>
<text x="144.6" y="55.4">100nF</text>
<text x="188.2" y="57.1">LM358NG_C7552</text>
<text x="262.3" y="58.9">LM358NG_C7552</text>
<text x="302.1" y="55.8">R12</text>
<text x="302.5" y="59.3">10k</text>
<text x="316.6" y="59.3">10k</text>
<text x="256.5" y="66">10k</text>
<text x="256.5" y="62.8">R5</text>
<text x="281.1" y="62.8">U11</text>
<text x="236" y="69.9">R2</text>
<text x="240.8" y="69.9">10k</text>
<text x="328.6" y="66.3">C17</text>
<text x="237.8" y="76.9">R3</text>
<text x="244.3" y="76.9">10k</text>
<text x="340.1" y="76.6">R7</text>
<text x="42" y="83.3">TCT40-16R/T</text>
<text x="42" y="80.1">T1</text>
<text x="80.8" y="83.3">TCT40-16R/T</text>
<text x="80.8" y="80.1">T2</text>
<text x="123.1" y="83.3">TCT40-16R/T</text>
<text x="123.1" y="80.1">T4</text>
<text x="161.9" y="83.3">TCT40-16R/T</text>
<text x="161.9" y="80.1">T3</text>
<text x="202.5" y="83.3">TCT40-16R/T</text>
<text x="202.5" y="80.1">T5</text>
<text x="241.3" y="83.3">TCT40-16R/T</text>
<text x="241.3" y="80.1">T6</text>
<text x="294.2" y="81.9">T8</text>
<text x="333" y="81.9">T7</text>
<text x="340.1" y="79.8">10k</text>
<text x="294.2" y="85.1">TCT40-16R/T</text>
<text x="333" y="85.1">TCT40-16R/T</text>
<text x="317.2" y="144">R8</text>
<text x="149.6" y="149.2">U5</text>
<text x="316.6" y="147.5">10k</text>
<text x="64.9" y="155.5">U4</text>
<text x="145.8" y="154.5">TB6612FNG,C,8,EL</text>
<text x="225.4" y="152.8">U6</text>
<text x="317.2" y="154.5">U7</text>
<text x="64.9" y="158.7">TB6612FNG,C,8,EL</text>
<text x="225.2" y="156.3">TB6612FNG,C,8,EL</text>
<text x="317.2" y="160.4">TB6612FNG,C,8,EL</text>
<text x="36.7" y="167.1">10nF</text>
<text x="36.7" y="163.9">U8</text>
<text x="98.4" y="171">C3</text>
<text x="343.6" y="172.8">C6</text>
<text x="98.4" y="174.2">100nF</text>
<text x="343.6" y="176">100nF</text>
<text x="195.8" y="184.5">C4</text>
<text x="195.8" y="187.7">100nF</text>
<text x="282.2" y="189.5">100nF</text>
<text x="282.2" y="186.3">C5</text>
<text x="94.9" y="195.4">100nF</text>
<text x="94.9" y="192.2">C7</text>
<text x="39.7" y="198.6">U2</text>
<text x="24.2" y="206.5" transform="rotate(-90 24.2 206.5)">AMS1117-3.3S</text>
<text x="172.9" y="207.5">C8</text>
<text x="254" y="207.4">C9</text>
<text x="347.5" y="207.4">C10</text>
<text x="49.4" y="211">C11</text>
<text x="172.9" y="210.6">100nF</text>
<text x="254" y="210.6">100nF</text>
<text x="347.5" y="210.6">100nF</text>
<text x="48.2" y="216.3">100nF</text>
<text x="31.4" y="226.9">C2</text>
<text x="36.7" y="227.1">10nF</text>
<text x="5.8" y="256.5">7805(TO-220)</text>
<text x="5.8" y="253.3">U1</text>
<text x="55.5" y="286.5">P1</text>
<text x="239" y="286.5">P3</text>
<text x="32.6" y="293.9">Header Vcc</text>
<text x="68.4" y="291.8">470uF</text>
<text x="68.4" y="288.6">C1</text>
<text x="140.2" y="290">P2</text>
<text x="119.1" y="304.4">Esp32</text>
<text x="204.8" y="302.7">Header-Female-2.54_1x8</text>
</g>
<g font-size="3.2" fill="#800">
<text x="41.6" y="27.6">1</text>
<text x="110.8" y="27.6">2</text>
<text x="179.9" y="27.6">3</text>
<text x="249.1" y="27.6">4</text>
<text x="318.2" y="27.6">5</text>
<text x="4.1" y="62.7">A</text>
<text x="405.9" y="62.7">A</text>
<text x="4.1" y="131.9">B</text>
<text x="405.9" y="131.9">B</text>
<text x="4.1" y="201">C</text>
<text x="405.9" y="201">C</text>
<text x="4.1" y="270.2">D</text>
<text x="405.9" y="270.2">D</text>
<text x="41.6" y="308.4">1</text>
<text x="110.8" y="308.4">2</text>
<text x="179.9" y="308.4">3</text>
<text x="249.1" y="308.4">4</text>
<text x="318.2" y="308.4">5</text>
</g>
<g font-size="3.2" fill="#00f">
<text x="218.4" y="38.6" transform="rotate(-90 218.4 38.6)">1</text>
<text x="221.9" y="38.6" transform="rotate(-90 221.9 38.6)">2</text>
<text x="225.4" y="38.6" transform="rotate(-90 225.4 38.6)">3</text>
<text x="292.5" y="40.3" transform="rotate(-90 292.5 40.3)">1</text>
<text x="296" y="40.3" transform="rotate(-90 296 40.3)">2</text>
<text x="299.5" y="40.3" transform="rotate(-90 299.5 40.3)">3</text>
<text x="327.7" y="38.4">1</text>
<text x="327.7" y="41.9">2</text>
<text x="331.2" y="40.1">1OUT</text>
<text x="344.4" y="40.1">OUT3</text>
<text x="354.7" y="41.9">13</text>
<text x="354.7" y="38.4">14</text>
<text x="174.3" y="45.6" transform="rotate(-90 174.3 45.6)">2</text>
<text x="223.7" y="47.2" transform="rotate(-90 223.7 47.2)">1IN-</text>
<text x="331.2" y="43.7">2OUT</text>
<text x="344.4" y="43.7">OUT4</text>
<text x="176" y="51.5" transform="rotate(-90 176 51.5)">12</text>
<text x="220.1" y="48.8" transform="rotate(-90 220.1 48.8)">1OUT</text>
<text x="227.2" y="48.4" transform="rotate(-90 227.2 48.4)">1IN+</text>
<text x="261.9" y="53.9" transform="rotate(-90 261.9 53.9)">DCENV</text>
<text x="294.2" y="50.6" transform="rotate(-90 294.2 50.6)">1OUT</text>
<text x="297.7" y="49" transform="rotate(-90 297.7 49)">1IN-</text>
<text x="301.3" y="50.1" transform="rotate(-90 301.3 50.1)">1IN+</text>
<text x="327.7" y="49">4</text>
<text x="327.7" y="52.5">5</text>
<text x="331.2" y="50.7">2IN-</text>
<text x="344.9" y="50.7">4IN+</text>
<text x="354.7" y="52.5">10</text>
<text x="354.7" y="49">11</text>
<text x="174.3" y="55" transform="rotate(-90 174.3 55)">1</text>
<text x="327.7" y="56">6</text>
<text x="327.7" y="59.5">7</text>
<text x="331.2" y="54.3">2IN+</text>
<text x="331.2" y="57.8">1IN-</text>
<text x="344.9" y="57.8">3IN+</text>
<text x="346.1" y="54.3">4IN-</text>
<text x="354.7" y="59.5">8</text>
<text x="354.7" y="56">9</text>
<text x="223.7" y="65.7" transform="rotate(-90 223.7 65.7)">2OUT</text>
<text x="227.2" y="65.7" transform="rotate(-90 227.2 65.7)">2IN-</text>
<text x="230.7" y="65.7" transform="rotate(-90 230.7 65.7)">2IN+</text>
<text x="331.2" y="61.3">1IN+</text>
<text x="346.1" y="61.3">3IN-</text>
<text x="221.9" y="69.1" transform="rotate(-90 221.9 69.1)">7</text>
<text x="225.4" y="69.1" transform="rotate(-90 225.4 69.1)">6</text>
<text x="229" y="69.1" transform="rotate(-90 229 69.1)">5</text>
<text x="296" y="70.9" transform="rotate(-90 296 70.9)">7</text>
<text x="297.7" y="67.4" transform="rotate(-90 297.7 67.4)">2OUT</text>
<text x="299.5" y="70.9" transform="rotate(-90 299.5 70.9)">6</text>
<text x="301.3" y="67.4" transform="rotate(-90 301.3 67.4)">2IN-</text>
<text x="303" y="70.9" transform="rotate(-90 303 70.9)">5</text>
<text x="304.8" y="67.4" transform="rotate(-90 304.8 67.4)">2IN+</text>
<text x="38.4" y="87.8">1</text>
<text x="41.9" y="89.5">12</text>
<text x="47.8" y="87.8">2</text>
<text x="77.2" y="87.8">1</text>
<text x="80.7" y="89.5">12</text>
<text x="86.6" y="87.8">2</text>
<text x="119.5" y="87.8">1</text>
<text x="123" y="89.5">12</text>
<text x="128.9" y="87.8">2</text>
<text x="158.3" y="87.8">1</text>
<text x="161.8" y="89.5">12</text>
<text x="167.7" y="87.8">2</text>
<text x="198.9" y="87.8">1</text>
<text x="202.4" y="89.5">12</text>
<text x="208.3" y="87.8">2</text>
<text x="237.7" y="87.8">1</text>
<text x="241.2" y="89.5">12</text>
<text x="247.1" y="87.8">2</text>
<text x="290.6" y="89.5">1</text>
<text x="300" y="89.5">2</text>
<text x="329.4" y="89.5">1</text>
<text x="338.8" y="89.5">2</text>
<text x="294.1" y="91.3">12</text>
<text x="332.9" y="91.3">12</text>
<text x="50.7" y="163.6">1</text>
<text x="50.7" y="167.1">2</text>
<text x="54.2" y="165.4">AO1</text>
<text x="73" y="165.4">VM1</text>
<text x="81.3" y="167.1">23</text>
<text x="81.3" y="163.6">24</text>
<text x="130.1" y="163.6">1</text>
<text x="130.1" y="167.1">2</text>
<text x="133.6" y="165.4">AO1</text>
<text x="152.4" y="165.4">VM1</text>
<text x="160.7" y="167.1">23</text>
<text x="160.7" y="163.6">24</text>
<text x="211.2" y="163.6">1</text>
<text x="211.2" y="167.1">2</text>
<text x="214.7" y="165.4">AO1</text>
<text x="233.5" y="165.4">VM1</text>
<text x="241.8" y="167.1">23</text>
<text x="241.8" y="163.6">24</text>
<text x="303" y="165.4">1</text>
<text x="306.5" y="167.1">AO1</text>
<text x="325.2" y="167.1">VM1</text>
<text x="333.6" y="165.4">24</text>
<text x="54.2" y="168.9">AO1</text>
<text x="69.9" y="168.9">PWMA</text>
<text x="71.9" y="172.4">AIN2</text>
<text x="81.3" y="170.7">22</text>
<text x="133.6" y="168.9">AO1</text>
<text x="149.3" y="168.9">PWMA</text>
<text x="151.3" y="172.4">AIN2</text>
<text x="160.7" y="170.7">22</text>
<text x="214.7" y="168.9">AO1</text>
<text x="230.5" y="168.9">PWMA</text>
<text x="232.5" y="172.4">AIN2</text>
<text x="241.8" y="170.7">22</text>
<text x="303" y="168.9">2</text>
<text x="306.5" y="170.7">AO1</text>
<text x="322.2" y="170.7">PWMA</text>
<text x="333.6" y="172.4">22</text>
<text x="333.6" y="168.9">23</text>
<text x="50.7" y="177.7">5</text>
<text x="54.2" y="179.5">AO2</text>
<text x="71.9" y="176">AIN1</text>
<text x="81.3" y="174.2">21</text>
<text x="130.1" y="177.7">5</text>
<text x="133.6" y="179.5">AO2</text>
<text x="151.3" y="176">AIN1</text>
<text x="160.7" y="174.2">21</text>
<text x="211.2" y="177.7">5</text>
<text x="214.7" y="179.5">AO2</text>
<text x="232.5" y="176">AIN1</text>
<text x="241.8" y="174.2">21</text>
<text x="303" y="179.5">5</text>
<text x="324.2" y="177.7">AIN1</text>
<text x="324.2" y="174.2">AIN2</text>
<text x="333.6" y="176">21</text>
<text x="31.4" y="183.2" transform="rotate(-90 31.4 183.2)">4</text>
<text x="50.7" y="181.3">6</text>
<text x="50.7" y="184.8">7</text>
<text x="54.2" y="183">AO2</text>
<text x="71.6" y="183">STBY</text>
<text x="81.3" y="181.3">19</text>
<text x="130.1" y="181.3">6</text>
<text x="130.1" y="184.8">7</text>
<text x="133.6" y="183">AO2</text>
<text x="151" y="183">STBY</text>
<text x="160.7" y="181.3">19</text>
<text x="211.2" y="181.3">6</text>
<text x="211.2" y="184.8">7</text>
<text x="214.7" y="183">AO2</text>
<text x="232.1" y="183">STBY</text>
<text x="241.8" y="181.3">19</text>
<text x="303" y="183">6</text>
<text x="306.5" y="181.3">AO2</text>
<text x="306.5" y="184.8">AO2</text>
<text x="323.8" y="184.8">STBY</text>
<text x="333.6" y="183">19</text>
<text x="50.7" y="188.3">8</text>
<text x="54.2" y="186.5">BO2</text>
<text x="54.2" y="190.1">BO2</text>
<text x="71.9" y="190.1">BIN1</text>
<text x="81.3" y="191.8">16</text>
<text x="81.3" y="188.3">17</text>
<text x="130.1" y="188.3">8</text>
<text x="133.6" y="186.5">BO2</text>
<text x="133.6" y="190.1">BO2</text>
<text x="151.3" y="190.1">BIN1</text>
<text x="160.7" y="191.8">16</text>
<text x="160.7" y="188.3">17</text>
<text x="211.2" y="188.3">8</text>
<text x="214.7" y="186.5">BO2</text>
<text x="214.7" y="190.1">BO2</text>
<text x="232.4" y="190.1">BIN1</text>
<text x="241.8" y="191.8">16</text>
<text x="241.8" y="188.3">17</text>
<text x="303" y="186.5">7</text>
<text x="303" y="190.1">8</text>
<text x="306.5" y="188.3">BO2</text>
<text x="306.5" y="191.8">BO2</text>
<text x="324.2" y="191.8">BIN1</text>
<text x="333.6" y="190.1">17</text>
<text x="33.2" y="195.7" transform="rotate(-90 33.2 195.7)">Output</text>
<text x="69.9" y="197.1">PWMB</text>
<text x="71.9" y="193.6">BIN2</text>
<text x="81.3" y="195.4">15</text>
<text x="149.3" y="197.1">PWMB</text>
<text x="151.3" y="193.6">BIN2</text>
<text x="160.7" y="195.4">15</text>
<text x="230.4" y="197.1">PWMB</text>
<text x="232.4" y="193.6">BIN2</text>
<text x="241.8" y="195.4">15</text>
<text x="324.2" y="195.4">BIN2</text>
<text x="333.6" y="197.1">15</text>
<text x="333.6" y="193.6">16</text>
<text x="48.7" y="198.9">11</text>
<text x="48.7" y="202.4">12</text>
<text x="54.2" y="200.7">BO1</text>
<text x="73" y="200.7">VM3</text>
<text x="81.3" y="202.4">13</text>
<text x="81.3" y="198.9">14</text>
<text x="128.1" y="198.9">11</text>
<text x="128.1" y="202.4">12</text>
<text x="133.6" y="200.7">BO1</text>
<text x="152.4" y="200.7">VM3</text>
<text x="160.7" y="202.4">13</text>
<text x="160.7" y="198.9">14</text>
<text x="209.2" y="198.9">11</text>
<text x="209.2" y="202.4">12</text>
<text x="214.7" y="200.7">BO1</text>
<text x="233.5" y="200.7">VM3</text>
<text x="241.8" y="202.4">13</text>
<text x="241.8" y="198.9">14</text>
<text x="300.9" y="200.7">11</text>
<text x="306.5" y="202.4">BO1</text>
<text x="322.2" y="198.9">PWMB</text>
<text x="325.2" y="202.4">VM3</text>
<text x="333.6" y="200.7">14</text>
<text x="54.2" y="204.2">BO1</text>
<text x="73" y="204.2">VM2</text>
<text x="133.6" y="204.2">BO1</text>
<text x="152.4" y="204.2">VM2</text>
<text x="214.7" y="204.2">BO1</text>
<text x="233.5" y="204.2">VM2</text>
<text x="300.9" y="204.2">12</text>
<text x="306.5" y="206">BO1</text>
<text x="325.2" y="206">VM2</text>
<text x="333.6" y="204.2">13</text>
<text x="27.9" y="213.8" transform="rotate(-90 27.9 213.8)">3</text>
<text x="29.6" y="210.3" transform="rotate(-90 29.6 210.3)">Input</text>
<text x="31.4" y="213.8" transform="rotate(-90 31.4 213.8)">2</text>
<text x="33.2" y="210.3" transform="rotate(-90 33.2 210.3)">Output</text>
<text x="34.4" y="237.3" transform="rotate(-90 34.4 237.3)">5v</text>
</g>
<g font-size="3.2">
<text x="229" y="38.6" transform="rotate(-90 229 38.6)">4</text>
<text x="303" y="40.3" transform="rotate(-90 303 40.3)">4</text>
<text x="230.7" y="47.3" transform="rotate(-90 230.7 47.3)">GND</text>
<text x="346" y="47.2">GND</text>
<text x="354.7" y="45.4">12 U12</text>
<text x="304.8" y="49.1" transform="rotate(-90 304.8 49.1)">GND</text>
<text x="50.7" y="170.7">3</text>
<text x="54.2" y="172.4">PGND1</text>
<text x="130.1" y="170.7">3</text>
<text x="133.6" y="172.4">PGND1</text>
<text x="211.2" y="170.7">3</text>
<text x="214.7" y="172.4">PGND1</text>
<text x="303" y="172.4">3</text>
<text x="50.7" y="174.2">4</text>
<text x="54.2" y="176">PGND1</text>
<text x="130.1" y="174.2">4</text>
<text x="133.6" y="176">PGND1</text>
<text x="211.2" y="174.2">4</text>
<text x="214.7" y="176">PGND1</text>
<text x="303" y="176">4</text>
<text x="306.5" y="174.2">PGND1</text>
<text x="306.5" y="177.7">PGND1</text>
<text x="81.3" y="184.8">18</text>
<text x="160.7" y="184.8">18</text>
<text x="241.8" y="184.8">18</text>
<text x="50.7" y="191.8">9</text>
<text x="72.6" y="186.5">GND</text>
<text x="130.1" y="191.8">9</text>
<text x="151.9" y="186.5">GND</text>
<text x="211.2" y="191.8">9</text>
<text x="233.1" y="186.5">GND</text>
<text x="324.8" y="188.3">GND</text>
<text x="333.6" y="186.5">18</text>
<text x="48.7" y="195.4">10</text>
<text x="54.2" y="193.6">PGND2</text>
<text x="54.2" y="197.1">PGND2</text>
<text x="128.1" y="195.4">10</text>
<text x="133.6" y="193.6">PGND2</text>
<text x="133.6" y="197.1">PGND2</text>
<text x="209.2" y="195.4">10</text>
<text x="214.7" y="193.6">PGND2</text>
<text x="214.7" y="197.1">PGND2</text>
<text x="300.9" y="197.1">10</text>
<text x="303" y="193.6">9</text>
<text x="306.5" y="195.4">PGND2</text>
<text x="306.5" y="198.9">PGND2</text>
<text x="34.9" y="213.8" transform="rotate(-90 34.9 213.8)">1</text>
<text x="36.7" y="210.3" transform="rotate(-90 36.7 210.3)">GND/ADJ</text>
<text x="29.6" y="239.5" transform="rotate(-90 29.6 239.5)">3</text>
<text x="31" y="249.4" transform="rotate(-90 31 249.4)">OUT</text>
<text x="39.2" y="251.8">2</text>
<text x="31" y="261.7" transform="rotate(-90 31 261.7)">IN</text>
<text x="29.6" y="266.9" transform="rotate(-90 29.6 266.9)">1</text>
<text x="38.1" y="287.7" transform="rotate(-90 38.1 287.7)">5</text>
<text x="41.6" y="287.7" transform="rotate(-90 41.6 287.7)">5</text>
<text x="52.2" y="287.7" transform="rotate(-90 52.2 287.7)">g</text>
<text x="218" y="287.7" transform="rotate(-90 218 287.7)">3</text>
<text x="221.5" y="287.7" transform="rotate(-90 221.5 287.7)">4</text>
<text x="225.1" y="287.7" transform="rotate(-90 225.1 287.7)">5</text>
<text x="228.6" y="287.7" transform="rotate(-90 228.6 287.7)">6</text>
<text x="27.5" y="289.7" transform="rotate(-90 27.5 289.7)">12</text>
<text x="31" y="289.7" transform="rotate(-90 31 289.7)">12</text>
<text x="34.6" y="289.7" transform="rotate(-90 34.6 289.7)">12</text>
<text x="45.2" y="290.9" transform="rotate(-90 45.2 290.9)">3.3</text>
<text x="48.7" y="291.6" transform="rotate(-90 48.7 291.6)">gnd</text>
<text x="136.9" y="291.2" transform="rotate(-90 136.9 291.2)">8</text>
<text x="112.2" y="296.9" transform="rotate(-90 112.2 296.9)">pwm</text>
<text x="211" y="296.5" transform="rotate(-90 211 296.5)">u7ain1</text>
<text x="214.5" y="296.6" transform="rotate(-90 214.5 296.6)">u7bin1</text>
<text x="232.1" y="296.5" transform="rotate(-90 232.1 296.5)">gpio34</text>
<text x="235.7" y="294.4" transform="rotate(-90 235.7 294.4)">gpio4</text>
<text x="115.7" y="300" transform="rotate(-90 115.7 300)">u4ain1</text>
<text x="119.2" y="300.1" transform="rotate(-90 119.2 300.1)">u4bin1</text>
<text x="122.8" y="300" transform="rotate(-90 122.8 300)">u5ain1</text>
<text x="126.3" y="300.1" transform="rotate(-90 126.3 300.1)">u5bin1</text>
<text x="129.8" y="300" transform="rotate(-90 129.8 300)">u6ain1</text>
<text x="133.3" y="300.1" transform="rotate(-90 133.3 300.1)">u6bin1</text>
</g>
<g font-size="3.2" fill="#f00">
<text x="327.7" y="45.4">3</text>
<text x="331.2" y="47.2">VCC</text>
<text x="220.1" y="65.7" transform="rotate(-90 220.1 65.7)">VCC+</text>
<text x="218.4" y="69.1" transform="rotate(-90 218.4 69.1)">8</text>
<text x="292.5" y="70.9" transform="rotate(-90 292.5 70.9)">8</text>
<text x="294.2" y="67.4" transform="rotate(-90 294.2 67.4)">VCC+</text>
<text x="73.2" y="179.5">VCC</text>
<text x="81.3" y="177.7">20</text>
<text x="152.6" y="179.5">VCC</text>
<text x="160.7" y="177.7">20</text>
<text x="233.7" y="179.5">VCC</text>
<text x="241.8" y="177.7">20</text>
<text x="333.6" y="179.5">20</text>
<text x="325.5" y="181.3">VCC</text>
</g>
<g font-size="1.8" fill="#000080">
<text x="334.2" y="65.9">100nF</text>
<text x="222.8" y="74.7">R4</text>
<text x="221.3" y="78.2">100k</text>
<text x="224.9" y="81.7">390pF</text>
<text x="227.6" y="80">C14</text>
</g>
</svg>
